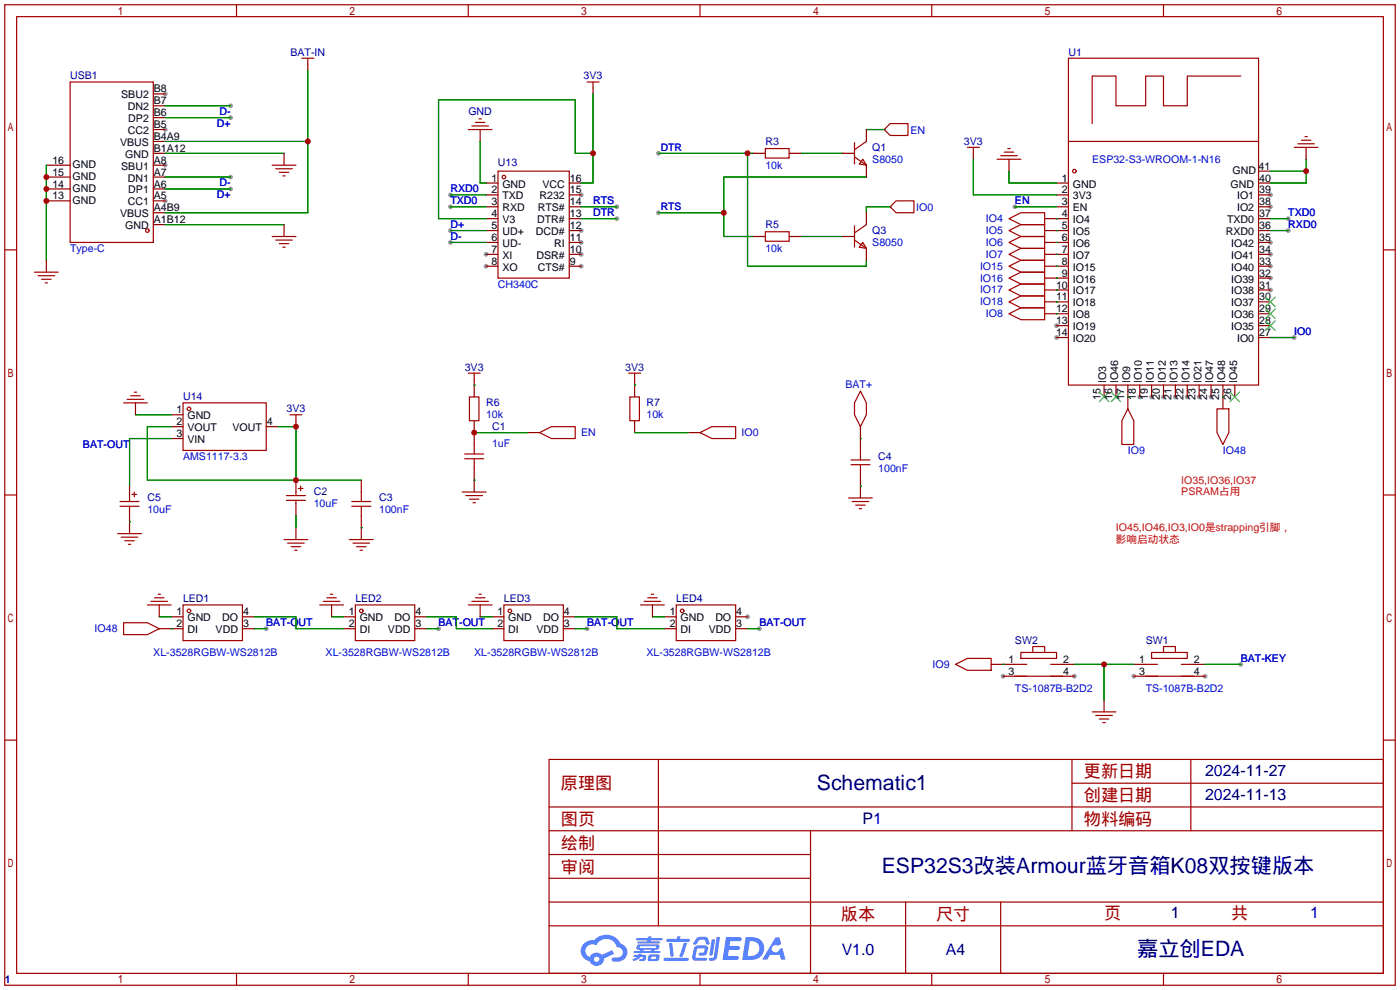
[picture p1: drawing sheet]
<svg xmlns="http://www.w3.org/2000/svg" width="299mm" height="212mm" viewBox="0 0 299 212" stroke-linecap="round" stroke-linejoin="round" font-family="sans-serif">
<g fill="#999">
<circle cx="242.3" cy="144.5" r=".51"/>
<circle cx="257.6" cy="144.5" r=".51"/>
<circle cx="214.4" cy="144.5" r=".51"/>
<circle cx="229.6" cy="144.5" r=".51"/>
<circle cx="225.8" cy="69.6" r=".51"/>
<circle cx="225.8" cy="72.1" r=".51"/>
<circle cx="243.6" cy="84.8" r=".51"/>
<circle cx="246.1" cy="84.8" r=".51"/>
<circle cx="248.7" cy="84.8" r=".51"/>
<circle cx="251.2" cy="84.8" r=".51"/>
<circle cx="253.7" cy="84.8" r=".51"/>
<circle cx="256.3" cy="84.8" r=".51"/>
<circle cx="258.8" cy="84.8" r=".51"/>
<circle cx="271.5" cy="62" r=".51"/>
<circle cx="271.5" cy="59.4" r=".51"/>
<circle cx="271.5" cy="56.9" r=".51"/>
<circle cx="271.5" cy="54.4" r=".51"/>
<circle cx="271.5" cy="51.8" r=".51"/>
<circle cx="271.5" cy="44.2" r=".51"/>
<circle cx="271.5" cy="41.7" r=".51"/>
<circle cx="35.3" cy="20.1" r=".51"/>
<circle cx="35.3" cy="27.7" r=".51"/>
<circle cx="35.3" cy="35.3" r=".51"/>
<circle cx="35.3" cy="42.9" r=".51"/>
<circle cx="103.9" cy="54.4" r=".51"/>
<circle cx="103.9" cy="56.9" r=".51"/>
<circle cx="124.2" cy="56.9" r=".51"/>
<circle cx="124.2" cy="54.4" r=".51"/>
<circle cx="124.2" cy="51.8" r=".51"/>
<circle cx="124.2" cy="49.3" r=".51"/>
<circle cx="124.2" cy="41.7" r=".51"/>
<circle cx="159.8" cy="131.8" r=".51"/>
<circle cx="49.3" cy="40.4" r=".51"/>
<circle cx="49.3" cy="37.8" r=".51"/>
<circle cx="49.3" cy="25.1" r=".51"/>
<circle cx="49.3" cy="22.6" r=".51"/>
<circle cx="131.8" cy="46.7" r=".51"/>
<circle cx="131.8" cy="44.2" r=".51"/>
<circle cx="96.3" cy="41.7" r=".51"/>
<circle cx="96.3" cy="44.2" r=".51"/>
<circle cx="96.3" cy="49.3" r=".51"/>
<circle cx="96.3" cy="51.8" r=".51"/>
<circle cx="275.3" cy="49.3" r=".51"/>
<circle cx="275.3" cy="46.7" r=".51"/>
<circle cx="276.6" cy="72.1" r=".51"/>
<circle cx="216.9" cy="44.2" r=".51"/>
<circle cx="56.9" cy="134.4" r=".51"/>
<circle cx="93.7" cy="134.4" r=".51"/>
<circle cx="125.5" cy="134.4" r=".51"/>
<circle cx="162.3" cy="134.4" r=".51"/>
<circle cx="140.7" cy="45.5" r=".51"/>
<circle cx="140.7" cy="32.8" r=".51"/>
<circle cx="265.2" cy="142" r=".51"/>
</g>
<g fill="none" stroke="#a10000" stroke-width=".25">
<path d="M1 1h297.2v209.6h-297.2zM3.6 3.6h292.1v204.4h-292.1zM50.5 1v2.6M100.1 1v2.6M149.6 1v2.6M199.1 1v2.6M248.7 1v2.6M1 53.4h2.6M295.7 53.4h2.5M1 105.8h2.6M295.7 105.8h2.5M1 158.2h2.6"/>
<path d="M295.7 158.2h2.5M117.3 162.3h178.4v45.7h-178.4zM117.3 177.5h178.4M117.3 172.5h178.4M140.7 162.3v35.6M173.2 177.5v30.5M229.1 162.3v15.2M229.1 167.4h66.6M254.5 162.3v15.2M117.3 182.6h55.9M117.3 197.9h178.4M117.3 192.8h178.4"/>
<path d="M117.3 187.7h55.9M193.5 192.8v15.2M213.9 192.8v15.2M50.5 208v2.6M100.1 208v2.6M149.6 208v2.6M199.1 208v2.6M248.7 208v2.6"/>
</g>
<g fill="#5487ff">
<path d="M155.2 200.3h2.6a.48 .48 0 0 1 .7 .4 .48 .48 0 0 1-.6 .4h-1.8l-.2 1.1h1.9a.43 .43 0 0 1 .4 .4 .43 .43 0 0 1-.5 .4h-1.9l-.2 1.3h1.7a.45 .45 0 0 1 .5 .2 .45 .45 0 0 1-.1 .6h-3.3z"/>
<path d="M165.7 200.3h.9l.4 1.5-.8 .3a.84 .84 0 0 0-1.2 .3 .84 .84 0 0 0 .4 1.1 .84 .84 0 0 0 1.1-.4l.1-.2 .6-.3 .7 2.5h-1l-.2-1h-2.1l-.6 1h-1.1z"/>
<path d="M152.1 200.8h.7l-.5 3.1a.36 .36 0 0 1-.3 .3 .36 .36 0 0 1-.4-.3z"/>
<path d="M153.2 200.2h.7l-.6 4.3a1.13 1.13 0 0 1-1.8 .6l.2-.4h.7l.2-.2z"/>
<path d="M148.9 200.6l.6-.4h1a.77 .77 0 0 1 .9 .5l.3 1-.2 .2h-.5l-.3-.9-.2-.2-1 .1-.7 1-.6-.1-.1-.2z"/>
<path d="M148.4 202.4l.6-.3h1.7a.81 .81 0 0 1 .7 .5 .81 .81 0 0 1-.2 .8 .81 .81 0 0 1-.9 .8h-.7a.32 .32 0 0 1-.3-.3 .32 .32 0 0 1 .4-.3h.7l.2-.9-1.6 .1-.4 1.8 2.2 .1a.32 .32 0 0 1 .3 .4 .32 .32 0 0 1-.4 .2h-2.2l-.5-.3-.1-.5z"/>
<path d="M141.9 204.7h5a.33 .33 0 0 1 .3 .3 .33 .33 0 0 1-.3 .3h-4.9l-.2-.1z"/>
<path d="M146.1 201.5h.8l-.7 2a.98 .98 0 0 1-.7 1.1l-.3-.3z"/>
<path d="M143 201.6h.7l.3 2.5a.34 .34 0 0 1-.3 .4 .34 .34 0 0 1-.4-.3z"/>
<path d="M142.5 200.7h2.1l.3-.6h.6l-.1 .6h1.7a.32 .32 0 0 1 .4 .3 .32 .32 0 0 1-.4 .3h-4.5l-.2-.2z"/>
<path d="M135.5 204.1h.9l.1-.3h.6v.3h.8a.82 .82 0 0 1-.5 1.3h-.8v-.4l.7-.1 .1-.3a.68 .68 0 0 0-1 .4l-1.1 .4-.1-.4 .9-.5h-.7z"/>
<path d="M136 200.5h2.4l.1-.3h.7v.3h2.2l.2 .3-.2 .2h-2.3v.2h1.8l.2 .3-.2 .1h-4.5l-.1-.4h2l.1-.2h-2.3l-.1-.2z"/>
<path d="M159.4 200.3l-.8 4.9h1.7a2.5 2.5 0 0 0 3-2.5 2.5 2.5 0 0 0-3.1-2.4zM160.3 201.1a1.61 1.61 0 0 1 2 1.5 1.61 1.61 0 0 1-1.8 1.7h-.7z"/>
<path d="M136.2 202a.55 .55 0 0 0-.2 .8 .55 .55 0 0 0 .7 .2l.1 .3h-1.3v.3l5.4 .1 .3-.2-.2-.2h-1.2l.2-.3a.7 .7 0 0 0 .8-.3 .7 .7 0 0 0 0-.8l-4.2-.1zM136.8 202.3l3.3-.1 .1 .1-.2 .3h-3.2zM137.5 203h1.7l-.2 .3h-1.4z"/>
<path d="M138.6 204.2a1.05 1.05 0 0 0 0 1.2 2.91 2.91 0 0 0 2.2-.2 .98 .98 0 0 0 0-1.2h-1.6zM139.2 204.5l.9-.1 .1 .4-.2 .2-.8-.1z"/>
<path d="M124.9 201.6a2.23 2.23 0 0 0-.7 2.3 2.23 2.23 0 0 0 1.8 1.6 1.58 1.58 0 0 0 1.8 .9 1.58 1.58 0 0 0 1.3-1.5l2.2-1.1-.5-.7-2.1 1a1.65 1.65 0 0 0-2.7 .4 1.45 1.45 0 0 1-.8-1.9 1.45 1.45 0 0 1 2-.7l.3 .1a2.3 2.3 0 0 1 2.3-1.3 2.3 2.3 0 0 1 2 1.7 1.12 1.12 0 0 1 1.3 1 1.12 1.12 0 0 1-1.1 1.2h-.7a.45 .45 0 0 0-.6 .4 .45 .45 0 0 0 .5 .5 2.21 2.21 0 0 0 2.2-.5 2.21 2.21 0 0 0 .5-2.3 2.13 2.13 0 0 0-1.3-1.1 3.3 3.3 0 0 0-5.6-.7l-1.1 .1zM127 205a.57 .57 0 0 1 1.1 0 .57 .57 0 0 1-1.1 0z"/>
</g>
<g fill="none" stroke="#a10000" stroke-width=".25">
<path d="M15 17.5h17.8v34.3h-17.8zM64.5 12.4h2.6M65.8 12.4v1.3M125.5 17.5h2.5M126.7 17.5v1.3M228.3 12.4h40.7v69.9h-40.7zM265.2 16.3h-11.5v6.3h-5v-6.3h-3.8v6.3h-6.4v-6.3h-5.1v10.1M58.2 35.3h5M58.9 36.1h3.6M59.7 36.8h2M60.5 37.6h.5M100.1 27.7h5.1"/>
<path d="M100.8 26.9h3.6M101.6 26.2h2M102.4 25.4h.5M106.4 36.6h15.3v22.8h-15.3zM163.6 31.8h5.1v2h-5.1zM182.6 33.5l2.6 1.8M182.6 30.5v4.6M184.4 34l.8 1.3-1.6-.2zM185.2 30.2l-2.6 1.8M189 27.7l1.2-1.3h3.9v2.6h-3.9zM206.8 31.5h2.5M208 31.5v1.3"/>
<path d="M213.1 34h5.1M213.9 33.3h3.5M214.6 32.5h2.1M215.4 31.8h.5M228.3 30.2h40.7M276.6 31.5h5.1M277.4 30.7h3.5M278.1 30h2.1M278.9 29.2h.5M7.4 58.2h5M8.1 58.9h3.6M8.9 59.7h2"/>
<path d="M58.2 50.5h5M58.9 51.3h3.6M59.7 52.1h2M60.5 52.8h.5M163.6 49.5h5.1v2.1h-5.1zM182.6 48.3v4.5M182.6 51.3l2.6 1.8M184.4 51.8l.8 1.3-1.6-.3zM185.2 48l-2.6 1.8M190.2 44.2l1.3-1.3h3.8v2.6h-3.8zM215.6 46.7l2.6-1.2h5.1v2.5h-5.1zM215.6 49.3l2.6-1.3h5.1v2.5h-5.1z"/>
<path d="M215.6 51.8l2.6-1.3h5.1v2.6h-5.1zM215.6 54.4l2.6-1.3h5.1v2.5h-5.1zM215.6 56.9l2.6-1.3h5.1v2.6h-5.1zM215.6 59.4l2.6-1.2h5.1v2.5h-5.1zM9.7 60.5h.5M100.1 79.8h2.5M101.3 79.8v1.2M134.4 79.8h2.5M135.6 79.8v1.2M215.6 67.1l2.6-1.3h5.1v2.5h-5.1zM215.6 62l2.6-1.3h5.1v2.5h-5.1zM215.6 64.5l2.6-1.3h5.1v2.6h-5.1z"/>
<path d="M26.4 86.1h5.1M27.2 85.3h3.5M27.9 84.6h2.1M28.7 83.8h.5M39.1 86.1h17.8v10.2h-17.8zM62 88.6h2.5M63.2 88.6v1.3M99.3 98h4.1M99.3 97h4.1M100.3 84.8h2.1v5.1h-2.1zM101.3 95v2M101.3 98v2.1"/>
<path d="M115.3 92.5l2.6-1.3h5v2.5h-5zM134.6 84.8h2.1v5.1h-2.1zM149.6 92.5l2.5-1.3h5.1v2.5h-5.1zM181.9 99.3h4M181.9 98.3h4M183.9 83.6l1.3 2.5v2.5l-1.3 2.6-1.3-2.6v-2.5zM183.9 96.3v2M183.9 99.3v2M241 87.4l1.3 2.5v5.1h-2.5v-5.1zM260.1 87.4h2.5v5.1l-1.2 2.5-1.3-2.5zM25.1 114h5.1M25.7 108.2h4"/>
<path d="M25.7 107.2h4M25.9 114.8h3.6M26.7 115.6h2M27.4 116.3h.5M27.7 106.4v.8M27.7 108.2v.8M28.2 105.7h1M28.7 105.2v1M60.7 115.3h5.1M61.2 105.9h4.1M61.2 106.9h4.1M61.5 116.1h3.5"/>
<path d="M62.2 116.8h2.1M63 117.6h.5M63.2 105.2v.7M63.2 106.9v.8M63.8 104.4h1M64.3 103.9v1M74.7 115.3h5.1M75.2 108.2h4M75.2 107.2h4M75.4 116.1h3.6M76.2 116.8h2M77 117.6h.5"/>
<path d="M77.2 105.2v2M77.2 108.2v2M98.8 105.2h5.1M99.6 105.9h3.5M100.3 106.7h2.1M101.1 107.4h.5M181.4 106.4h5M182.1 107.2h3.6M182.9 107.9h2M183.6 108.7h.5M26.4 133.1h5.1l2.5 1.3-2.5 1.2h-5.1zM31.5 129.3h5.1"/>
<path d="M32.3 128.5h3.5M33 127.8h2.1M33.8 127h.5M39.1 129.3h12.7v7.6h-12.7zM68.3 129.3h5.1M69.1 128.5h3.5M69.8 127.8h2.1M70.6 127h.5M75.9 129.3h12.7v7.6h-12.7zM100.1 129.3h5.1M100.8 128.5h3.6M101.6 127.8h2"/>
<path d="M102.4 127h.5M107.7 129.3h12.7v7.6h-12.7zM136.9 129.3h5.1M137.7 128.5h3.5M138.4 127.8h2.1M139.2 127h.5M144.5 129.3h12.7v7.6h-12.7zM218.2 139.4h7.6v1.3h-7.6zM220.7 139.4v-1.2h2.6v1.2M246.1 139.4h7.6v1.3h-7.6zM248.7 139.4v-1.2h2.5v1.2M204.2 142l2.6-1.3h5v2.6h-5z"/>
<path d="M216.9 142h2.6M216.9 144.5h10.2M224.5 142h2.6M233.4 152.1h5.1M234.2 152.9h3.5M234.9 153.7h2.1M235.7 154.4h.5M244.9 142h2.5M244.9 144.5h10.1M252.5 142h2.5"/>
<circle cx="107.7" cy="37.8" r=".38"/>
<circle cx="229.6" cy="36.6" r=".38"/>
<circle cx="31.5" cy="49.3" r=".38"/>
<circle cx="40.4" cy="87.4" r=".38"/>
<circle cx="40.4" cy="130.6" r=".38"/>
<circle cx="77.2" cy="130.6" r=".38"/>
<circle cx="109" cy="130.6" r=".38"/>
<circle cx="145.8" cy="130.6" r=".38"/>
</g>
<g fill="none" stroke="#870000" stroke-width=".25">
<path d="M65.8 13.7v1.3M126.7 18.8v1.3M9.9 35.3h5.1M9.9 37.8h5.1M32.8 35.3h2.5M32.8 37.8h2.5M32.8 20.1h2.5M32.8 22.6h2.5M32.8 25.1h2.5M32.8 27.7h2.5M32.8 30.2h2.5M32.8 32.8h2.5"/>
<path d="M60.7 32.8v2.5M102.6 27.7v2.5M103.9 39.1h2.5M121.7 39.1h2.5M161 32.8h2.6M168.7 32.8h2.5M180.1 32.8h2.5M185.2 27.7v2.5M185.2 35.3v2.5M189 27.7h.1M208 32.8v1.2M215.6 34v2.6"/>
<path d="M225.8 39.1h2.5M269 39.1h2.5M269 36.6h2.5M279.1 31.5v2.5M9.9 40.4h5.1M9.9 42.9h5.1M9.9 55.6v2.6M32.8 40.4h2.5M32.8 42.9h2.5M32.8 45.5h2.5M32.8 48h2.5M60.7 48v2.5"/>
<path d="M103.9 41.7h2.5M103.9 44.2h2.5M103.9 46.7h2.5M103.9 49.3h2.5M103.9 51.8h2.5M103.9 54.4h2.5M103.9 56.9h2.5M121.7 41.7h2.5M121.7 44.2h2.5M121.7 46.7h2.5M121.7 49.3h2.5M121.7 51.8h2.5"/>
<path d="M121.7 54.4h2.5M121.7 56.9h2.5M161 50.5h2.6M168.7 50.5h2.5M180.1 50.5h2.5M185.2 45.5v2.5M185.2 53.1v2.5M190.2 44.2h.1M223.3 46.7h5M223.3 49.3h5M223.3 51.8h5M223.3 54.4h5"/>
<path d="M223.3 56.9h5M223.3 59.4h5M225.8 41.7h2.5M225.8 44.2h2.5M269 41.7h2.5M269 44.2h2.5M269 46.7h2.5M269 49.3h2.5M269 51.8h2.5M269 54.4h2.5M269 56.9h2.5M269 59.4h2.5"/>
<path d="M223.3 62h5M223.3 64.5h5M223.3 67.1h5M225.8 69.6h2.5M225.8 72.1h2.5M269 62h2.5M269 64.5h2.5M269 67.1h2.5M269 69.6h2.5M269 72.1h2.5M29 86.1v2.5M36.6 88.6h2.5"/>
<path d="M36.6 91.2h2.5M36.6 93.7h2.5M56.9 91.2h2.5M63.2 89.9v1.3M101.3 81v3.8M101.3 89.9v5.1M112.8 92.5h2.5M135.6 81v3.8M135.6 89.9v2.6M147.1 92.5h2.5M183.9 91.2v5.1M236 82.3v2.5"/>
<path d="M238.5 82.3v2.5M241 82.3v5.1M243.6 82.3v2.5M246.1 82.3v2.5M248.7 82.3v2.5M251.2 82.3v2.5M253.7 82.3v2.5M256.3 82.3v2.5M258.8 82.3v2.5M261.4 82.3v5.1M263.9 82.3v2.5M27.7 103.9v2.5"/>
<path d="M27.7 109v5M63.2 102.6v2.6M63.2 107.7v2.5M63.2 112.8v2.5M77.2 102.6v2.6M77.2 110.2v5.1M101.3 100.1v5.1M183.9 101.3v5.1M34 134.4h5.1M34 129.3v2.5M36.6 131.8h2.5M51.8 131.8h2.6"/>
<path d="M51.8 134.4h2.6M70.9 129.3v2.5M73.4 131.8h2.5M73.4 134.4h2.5M88.6 131.8h2.6M88.6 134.4h2.6M102.6 129.3v2.5M105.2 131.8h2.5M105.2 134.4h2.5M120.4 131.8h2.5M120.4 134.4h2.5M139.4 129.3v2.5"/>
<path d="M142 131.8h2.5M142 134.4h2.5M157.2 131.8h2.6M157.2 134.4h2.6M211.8 142h5.1M214.4 144.5h2.5M227.1 144.5h2.5M227.1 142h2.5M236 149.6v2.5M242.3 144.5h2.6M242.3 142h2.6M255 144.5h2.6"/>
<path d="M255 142h2.6"/>
</g>
<path d="M270.5 68.6l2 2M270.5 66l2 2.1M270.5 63.5l2 2M272.5 68.6l-2 2M272.5 66l-2 2.1M272.5 63.5l-2 2M234.9 83.8l2.1 2.1M237 83.8l-2.1 2.1M237.5 83.8l2 2.1M239.5 83.8l-2 2.1M262.9 83.8l2 2.1M264.9 83.8l-2 2.1" fill="none" stroke="#3c3" stroke-width=".25"/>
<g fill="none" stroke="#008700" stroke-width=".25">
<path d="M65.8 15v30.5h-30.5M9.9 35.3v20.3M35.3 30.2h30.5M35.3 37.8h14M35.3 25.1h14M35.3 22.6h14M35.3 32.8h25.4M102.6 30.2v8.9h1.3M126.7 32.8h-3.8v-11.5h-29.2v25.4h10.2M126.7 20.1v19h-2.5M140.7 32.8h20.3M159.8 32.8v24.1h25.4v-1.3"/>
<path d="M171.2 32.8h8.9M185.2 37.8h-30.5v12.7h6.3M185.2 27.7h3.8M208 34v7.7h17.8M215.6 36.6v2.5h10.2M271.5 36.6h7.6M279.1 34v5.1h-7.6M35.3 40.4h14M35.3 48h25.4M96.3 44.2h7.6M96.3 41.7h7.6M96.3 49.3h7.6"/>
<path d="M96.3 51.8h7.6M124.2 46.7h7.6M124.2 44.2h7.6M140.7 45.5h14M171.2 50.5h8.9M190.2 44.2h-5v1.3M216.9 44.2h8.9M225.8 46.7h.1M225.8 49.3h.1M225.8 51.8h.1M225.8 54.4h.1M225.8 56.9h.1"/>
<path d="M225.8 59.4h.1M271.5 46.7h3.8M271.5 49.3h3.8M225.8 67.1h.1M225.8 62h.1M225.8 64.5h.1M271.5 72.1h5.1M29 88.6h7.6M36.6 91.2h-5.1v11.4h45.7M36.6 93.7h-8.9v10.2M59.4 91.2h3.8v11.4M101.3 82.3h.1"/>
<path d="M101.3 92.5h11.5M135.6 82.3h.1M135.6 92.5h11.5M183.9 93.7h.1M241 84.8h.1M261.4 84.8h.1M27.7 111.5h.1M63.2 110.2v2.6M77.2 112.8h.1M101.3 102.6h.1M183.9 103.9h.1M34 131.8h2.6"/>
<path d="M36.6 134.4h.1M54.4 131.8h8.8v2.6h10.2M54.4 134.4h2.5M70.9 131.8h2.5M91.2 131.8h6.3v2.6h7.7M91.2 134.4h2.5M102.6 131.8h2.6M122.9 131.8h8.9v2.6h10.2M122.9 134.4h2.6M139.4 131.8h2.6M159.8 134.4h2.5M214.4 142h.1"/>
<path d="M229.6 142h12.7M236 142v7.6M257.6 142h7.6"/>
</g>
<g fill="#c00">
<circle cx="65.8" cy="30.2" r=".63"/>
<circle cx="126.7" cy="32.8" r=".63"/>
<circle cx="279.1" cy="36.6" r=".63"/>
<circle cx="63.2" cy="102.6" r=".63"/>
<circle cx="63.2" cy="91.2" r=".63"/>
<circle cx="9.9" cy="42.9" r=".63"/>
<circle cx="9.9" cy="40.4" r=".63"/>
<circle cx="9.9" cy="37.8" r=".63"/>
<circle cx="154.7" cy="45.5" r=".63"/>
<circle cx="159.8" cy="32.8" r=".63"/>
<circle cx="236" cy="142" r=".63"/>
<circle cx="101.3" cy="92.5" r=".63"/>
</g>
<g font-size="4.5" fill="#000080">
<text x="174.6" y="168.8">Schematic1</text>
<text x="188.4" y="186.6">ESP32S3改装Armour蓝牙音箱K08双按键版本</text>
<text x="243" y="204.4">嘉立创EDA</text>
</g>
<g font-size="3.7" fill="#a00000">
<text x="231.6" y="166.2">更新日期</text>
<text x="119.9" y="168.7">原理图</text>
<text x="231.6" y="171.2">创建日期</text>
<text x="119.9" y="176.3">图页</text>
<text x="231.6" y="176.3">物料编码</text>
<text x="119.9" y="181.4">绘制</text>
<text x="119.9" y="186.5">审阅</text>
<text x="179.7" y="196.6">版本</text>
<text x="200" y="196.6">尺寸</text>
<text x="236" y="196.4">页</text>
<text x="263.1" y="196.4">共</text>
</g>
<g font-size="3.4" fill="#000080">
<text x="257.6" y="165.9">2024-11-27</text>
<text x="257.6" y="171">2024-11-13</text>
<text x="184.4" y="176.1">P1</text>
<text x="250.3" y="196.2">1</text>
<text x="280" y="196.2">1</text>
<text x="179.9" y="204">V1.0</text>
<text x="202.1" y="204">A4</text>
</g>
<g font-size="2.3" fill="#000080">
<text x="62.1" y="11.9">BAT-IN</text>
<text x="228.3" y="11.9">U1</text>
<text x="15" y="17">USB1</text>
<text x="124.7" y="17">3V3</text>
<text x="100.1" y="24.6">GND</text>
<text x="106.4" y="35.5">U13</text>
<text x="163.6" y="31">R3</text>
<text x="186.4" y="32.2">Q1</text>
<text x="206" y="31">3V3</text>
<text x="163.6" y="48.7">R5</text>
<text x="186.4" y="50">Q3</text>
<text x="99.3" y="79.2">3V3</text>
<text x="133.6" y="79.2">3V3</text>
<text x="39.1" y="85.6">U14</text>
<text x="61.2" y="88.1">3V3</text>
<text x="103.9" y="86.8">R6</text>
<text x="138.2" y="86.8">R7</text>
<text x="105.2" y="91.9">C1</text>
<text x="187.7" y="98.3">C4</text>
<text x="31.5" y="107.2">C5</text>
<text x="67.1" y="105.9">C2</text>
<text x="81" y="107.2">C3</text>
<text x="39.1" y="128.7">LED1</text>
<text x="75.9" y="128.7">LED2</text>
<text x="107.7" y="128.7">LED3</text>
<text x="144.5" y="128.7">LED4</text>
<text x="216.9" y="137.6">SW2</text>
<text x="244.9" y="137.6">SW1</text>
<text x="1" y="210">1</text>
</g>
<g font-size="2.3">
<text x="25.9" y="21">SBU2</text>
<text x="27.3" y="23.6">DN2</text>
<text x="32.9" y="19.8">B8</text>
<text x="32.9" y="22.3">B7</text>
<text x="27.3" y="28.6">CC2</text>
<text x="27.4" y="26.1">DP2</text>
<text x="32.9" y="24.8">B6</text>
<text x="32.9" y="27.4">B5</text>
<text x="32.9" y="29.9">B4A9</text>
<text x="11.2" y="35">16</text>
<text x="25.7" y="31.2">VBUS</text>
<text x="26.8" y="33.7">GND</text>
<text x="32.9" y="32.5">B1A12</text>
<text x="32.9" y="35">A8</text>
<text x="11.2" y="37.5">15</text>
<text x="11.2" y="40.1">14</text>
<text x="15.5" y="36">GND</text>
<text x="15.5" y="38.6">GND</text>
<text x="15.5" y="41.1">GND</text>
<text x="25.9" y="36.3">SBU1</text>
<text x="27.3" y="38.8">DN1</text>
<text x="27.4" y="41.3">DP1</text>
<text x="32.9" y="37.5">A7</text>
<text x="32.9" y="40.1">A6</text>
<text x="105" y="38.8">1</text>
<text x="105" y="41.3">2</text>
<text x="107.4" y="40.1">GND</text>
<text x="115.9" y="40.1">VCC</text>
<text x="121.8" y="41.3">15</text>
<text x="121.8" y="38.8">16</text>
<text x="227" y="38.8">1</text>
<text x="227" y="41.3">2</text>
<text x="229.3" y="40.1">GND</text>
<text x="263" y="40.1">GND</text>
<text x="263.4" y="37.3">GND</text>
<text x="269" y="36.3">41</text>
<text x="269.1" y="41.3">39</text>
<text x="269.1" y="38.8">40</text>
<text x="11.2" y="42.6">13</text>
<text x="15.5" y="43.6">GND</text>
<text x="25.7" y="46.4">VBUS</text>
<text x="27.3" y="43.9">CC1</text>
<text x="32.9" y="42.6">A5</text>
<text x="32.9" y="45.2">A4B9</text>
<text x="32.9" y="47.7">A1B12</text>
<text x="105" y="43.9">3</text>
<text x="105" y="46.4">4</text>
<text x="107.4" y="42.6">TXD</text>
<text x="107.4" y="45.2">RXD</text>
<text x="107.4" y="47.7">V3</text>
<text x="114.8" y="47.7">DTR#</text>
<text x="114.9" y="45.2">RTS#</text>
<text x="115.3" y="42.6">R232</text>
<text x="121.8" y="46.4">13</text>
<text x="121.8" y="43.9">14</text>
<text x="227" y="43.9">3</text>
<text x="227" y="46.4">4</text>
<text x="229.3" y="42.6">3V3</text>
<text x="229.3" y="45.2">EN</text>
<text x="229.3" y="47.7">IO4</text>
<text x="262.2" y="47.7">TXD0</text>
<text x="264.4" y="45.2">IO2</text>
<text x="264.4" y="42.6">IO1</text>
<text x="269.1" y="46.4">37</text>
<text x="269.1" y="43.9">38</text>
<text x="26.8" y="49">GND</text>
<text x="105" y="49">5</text>
<text x="105" y="51.5">6</text>
<text x="107.4" y="50.2">UD+</text>
<text x="107.4" y="52.8">UD-</text>
<text x="114.6" y="50.2">DCD#</text>
<text x="118.5" y="52.8">RI</text>
<text x="121.8" y="51.5">11</text>
<text x="121.8" y="49">12</text>
<text x="227" y="49">5</text>
<text x="227" y="51.5">6</text>
<text x="229.3" y="50.2">IO5</text>
<text x="229.3" y="52.8">IO6</text>
<text x="262" y="50.2">RXD0</text>
<text x="263.1" y="52.8">IO42</text>
<text x="269.1" y="51.5">35</text>
<text x="269.1" y="49">36</text>
<text x="105" y="54">7</text>
<text x="105" y="56.6">8</text>
<text x="107.4" y="55.3">XI</text>
<text x="107.4" y="57.9">XO</text>
<text x="114.7" y="55.3">DSR#</text>
<text x="114.9" y="57.9">CTS#</text>
<text x="121.8" y="56.6">9</text>
<text x="121.8" y="54">10</text>
<text x="227" y="54">7</text>
<text x="227" y="56.6">8</text>
<text x="227" y="59.1">9</text>
<text x="229.3" y="55.3">IO7</text>
<text x="229.3" y="57.9">IO15</text>
<text x="263.1" y="57.9">IO40</text>
<text x="263.1" y="55.3">IO41</text>
<text x="269.1" y="59.1">32</text>
<text x="269.1" y="56.6">33</text>
<text x="269.1" y="54">34</text>
<text x="225.7" y="61.7">10</text>
<text x="225.7" y="64.2">11</text>
<text x="229.3" y="60.4">IO16</text>
<text x="229.3" y="62.9">IO17</text>
<text x="229.3" y="65.5">IO18</text>
<text x="263.1" y="65.5">IO37</text>
<text x="263.1" y="62.9">IO38</text>
<text x="263.1" y="60.4">IO39</text>
<text x="269.1" y="64.2">30</text>
<text x="269.1" y="61.7">31</text>
<text x="225.7" y="66.7">12</text>
<text x="225.7" y="69.3">13</text>
<text x="225.7" y="71.8">14</text>
<text x="229.3" y="68">IO8</text>
<text x="229.3" y="70.6">IO19</text>
<text x="263.1" y="70.6">IO35</text>
<text x="263.1" y="68">IO36</text>
<text x="269.1" y="71.8">27</text>
<text x="269.1" y="69.3">28</text>
<text x="269.1" y="66.7">29</text>
<text x="229.3" y="73.1">IO20</text>
<text x="264.4" y="73.1">IO0</text>
<text x="236.4" y="81.8" transform="rotate(-90 236.4 81.8)">IO3</text>
<text x="239" y="81.8" transform="rotate(-90 239 81.8)">IO46</text>
<text x="241.5" y="81.8" transform="rotate(-90 241.5 81.8)">IO9</text>
<text x="244.1" y="81.8" transform="rotate(-90 244.1 81.8)">IO10</text>
<text x="246.6" y="81.8" transform="rotate(-90 246.6 81.8)">IO11</text>
<text x="249.1" y="81.8" transform="rotate(-90 249.1 81.8)">IO12</text>
<text x="251.7" y="81.8" transform="rotate(-90 251.7 81.8)">IO13</text>
<text x="254.2" y="81.8" transform="rotate(-90 254.2 81.8)">IO14</text>
<text x="256.8" y="81.8" transform="rotate(-90 256.8 81.8)">IO21</text>
<text x="259.3" y="81.8" transform="rotate(-90 259.3 81.8)">IO47</text>
<text x="261.8" y="81.8" transform="rotate(-90 261.8 81.8)">IO48</text>
<text x="264.4" y="81.8" transform="rotate(-90 264.4 81.8)">IO45</text>
<text x="37.7" y="88.3">1</text>
<text x="40.1" y="89.6">GND</text>
<text x="235.2" y="85.4" transform="rotate(-90 235.2 85.4)">15</text>
<text x="237.7" y="85.4" transform="rotate(-90 237.7 85.4)">16</text>
<text x="240.2" y="85.4" transform="rotate(-90 240.2 85.4)">17</text>
<text x="242.8" y="85.4" transform="rotate(-90 242.8 85.4)">18</text>
<text x="245.3" y="85.4" transform="rotate(-90 245.3 85.4)">19</text>
<text x="247.9" y="85.4" transform="rotate(-90 247.9 85.4)">20</text>
<text x="250.4" y="85.4" transform="rotate(-90 250.4 85.4)">21</text>
<text x="252.9" y="85.4" transform="rotate(-90 252.9 85.4)">22</text>
<text x="255.5" y="85.4" transform="rotate(-90 255.5 85.4)">23</text>
<text x="258" y="85.4" transform="rotate(-90 258 85.4)">24</text>
<text x="260.6" y="85.4" transform="rotate(-90 260.6 85.4)">25</text>
<text x="263.1" y="85.4" transform="rotate(-90 263.1 85.4)">26</text>
<text x="37.7" y="90.9">2</text>
<text x="37.7" y="93.4">3</text>
<text x="40.1" y="92.1">VOUT</text>
<text x="40.1" y="94.7">VIN</text>
<text x="49.7" y="92.1">VOUT</text>
<text x="57" y="90.9">4</text>
<text x="37.7" y="131.5">1</text>
<text x="51.9" y="131.5">4</text>
<text x="74.6" y="131.5">1</text>
<text x="88.8" y="131.5">4</text>
<text x="106.3" y="131.5">1</text>
<text x="120.5" y="131.5">4</text>
<text x="143.1" y="131.5">1</text>
<text x="157.4" y="131.5">4</text>
<text x="37.7" y="134.1">2</text>
<text x="40.1" y="132.8">GND</text>
<text x="40.1" y="135.3">DI</text>
<text x="46.1" y="135.3">VDD</text>
<text x="47.5" y="132.8">DO</text>
<text x="51.9" y="134.1">3</text>
<text x="74.6" y="134.1">2</text>
<text x="76.9" y="132.8">GND</text>
<text x="76.9" y="135.3">DI</text>
<text x="82.9" y="135.3">VDD</text>
<text x="84.3" y="132.8">DO</text>
<text x="88.8" y="134.1">3</text>
<text x="106.3" y="134.1">2</text>
<text x="108.6" y="132.8">GND</text>
<text x="108.6" y="135.3">DI</text>
<text x="114.7" y="135.3">VDD</text>
<text x="116.1" y="132.8">DO</text>
<text x="120.5" y="134.1">3</text>
<text x="143.1" y="134.1">2</text>
<text x="145.5" y="132.8">GND</text>
<text x="145.5" y="135.3">DI</text>
<text x="151.5" y="135.3">VDD</text>
<text x="152.9" y="132.8">DO</text>
<text x="157.4" y="134.1">3</text>
<text x="215.5" y="141.7">1</text>
<text x="227.2" y="141.7">2</text>
<text x="243.5" y="141.7">1</text>
<text x="255.1" y="141.7">2</text>
<text x="215.5" y="144.2">3</text>
<text x="227.2" y="144.2">4</text>
<text x="243.5" y="144.2">3</text>
<text x="255.1" y="144.2">4</text>
</g>
<g font-size="2.3" fill="#00f">
<text x="46.3" y="27.1">D+</text>
<text x="46.9" y="24.6">D-</text>
<text x="194.6" y="28.6">EN</text>
<text x="186.4" y="34.8">S8050</text>
<text x="233.4" y="34.8">ESP32-S3-WROOM-1-N16</text>
<text x="46.9" y="39.8">D-</text>
<text x="96.3" y="41.1">RXD0</text>
<text x="163.6" y="36">10k</text>
<text x="46.3" y="42.4">D+</text>
<text x="96.3" y="43.7">TXD0</text>
<text x="126.7" y="46.2">DTR</text>
<text x="126.7" y="43.7">RTS</text>
<text x="195.8" y="45.1">IO0</text>
<text x="210.7" y="47.5">IO4</text>
<text x="216.9" y="43.7">EN</text>
<text x="275.3" y="46.2">TXD0</text>
<text x="15" y="53.8">Type-C</text>
<text x="96.3" y="48.7">D+</text>
<text x="96.3" y="51.3">D-</text>
<text x="163.6" y="53.8">10k</text>
<text x="186.4" y="52.5">S8050</text>
<text x="210.7" y="50">IO5</text>
<text x="210.7" y="52.5">IO6</text>
<text x="275.3" y="48.7">RXD0</text>
<text x="209.5" y="57.6">IO15</text>
<text x="210.7" y="55.1">IO7</text>
<text x="106.4" y="61.5">CH340C</text>
<text x="209.5" y="60.2">IO16</text>
<text x="209.5" y="62.7">IO17</text>
<text x="209.5" y="65.2">IO18</text>
<text x="210.7" y="67.8">IO8</text>
<text x="276.6" y="71.6">IO0</text>
<text x="180.7" y="83">BAT+</text>
<text x="103.9" y="89.4">10k</text>
<text x="138.2" y="89.4">10k</text>
<text x="17.7" y="95.7">BAT-OUT</text>
<text x="105.2" y="95.5">1uF</text>
<text x="124.2" y="93.2">EN</text>
<text x="158.5" y="93.2">IO0</text>
<text x="39.1" y="98.3">AMS1117-3.3</text>
<text x="187.7" y="100.8">100nF</text>
<text x="241" y="97">IO9</text>
<text x="261.4" y="97">IO48</text>
<text x="31.5" y="109.7">10uF</text>
<text x="67.1" y="108.4">10uF</text>
<text x="81" y="109.7">100nF</text>
<text x="20.2" y="135.1">IO48</text>
<text x="56.9" y="133.8">BAT-OUT</text>
<text x="93.7" y="133.8">BAT-OUT</text>
<text x="125.5" y="133.8">BAT-OUT</text>
<text x="162.3" y="133.8">BAT-OUT</text>
<text x="32.8" y="140.2">XL-3528RGBW-WS2812B</text>
<text x="69.6" y="140.2">XL-3528RGBW-WS2812B</text>
<text x="101.3" y="140.2">XL-3528RGBW-WS2812B</text>
<text x="138.2" y="140.2">XL-3528RGBW-WS2812B</text>
<text x="199.3" y="142.7">IO9</text>
<text x="265.2" y="141.4">BAT-KEY</text>
<text x="216.9" y="147.8">TS-1087B-B2D2</text>
<text x="244.9" y="147.8">TS-1087B-B2D2</text>
</g>
<g font-size="2.3" fill="#f00">
<text x="252.5" y="103.3">IO35,IO36,IO37</text>
<text x="252.5" y="105.9">PSRAM占用</text>
<text x="238.5" y="113.5">IO45,IO46,IO3,IO0是strapping引脚，</text>
<text x="238.5" y="116">影响启动状态</text>
</g>
<g font-size="2.2" fill="#00f">
<text x="141.2" y="32.2">DTR</text>
<text x="141.2" y="44.9">RTS</text>
</g>
</svg>
